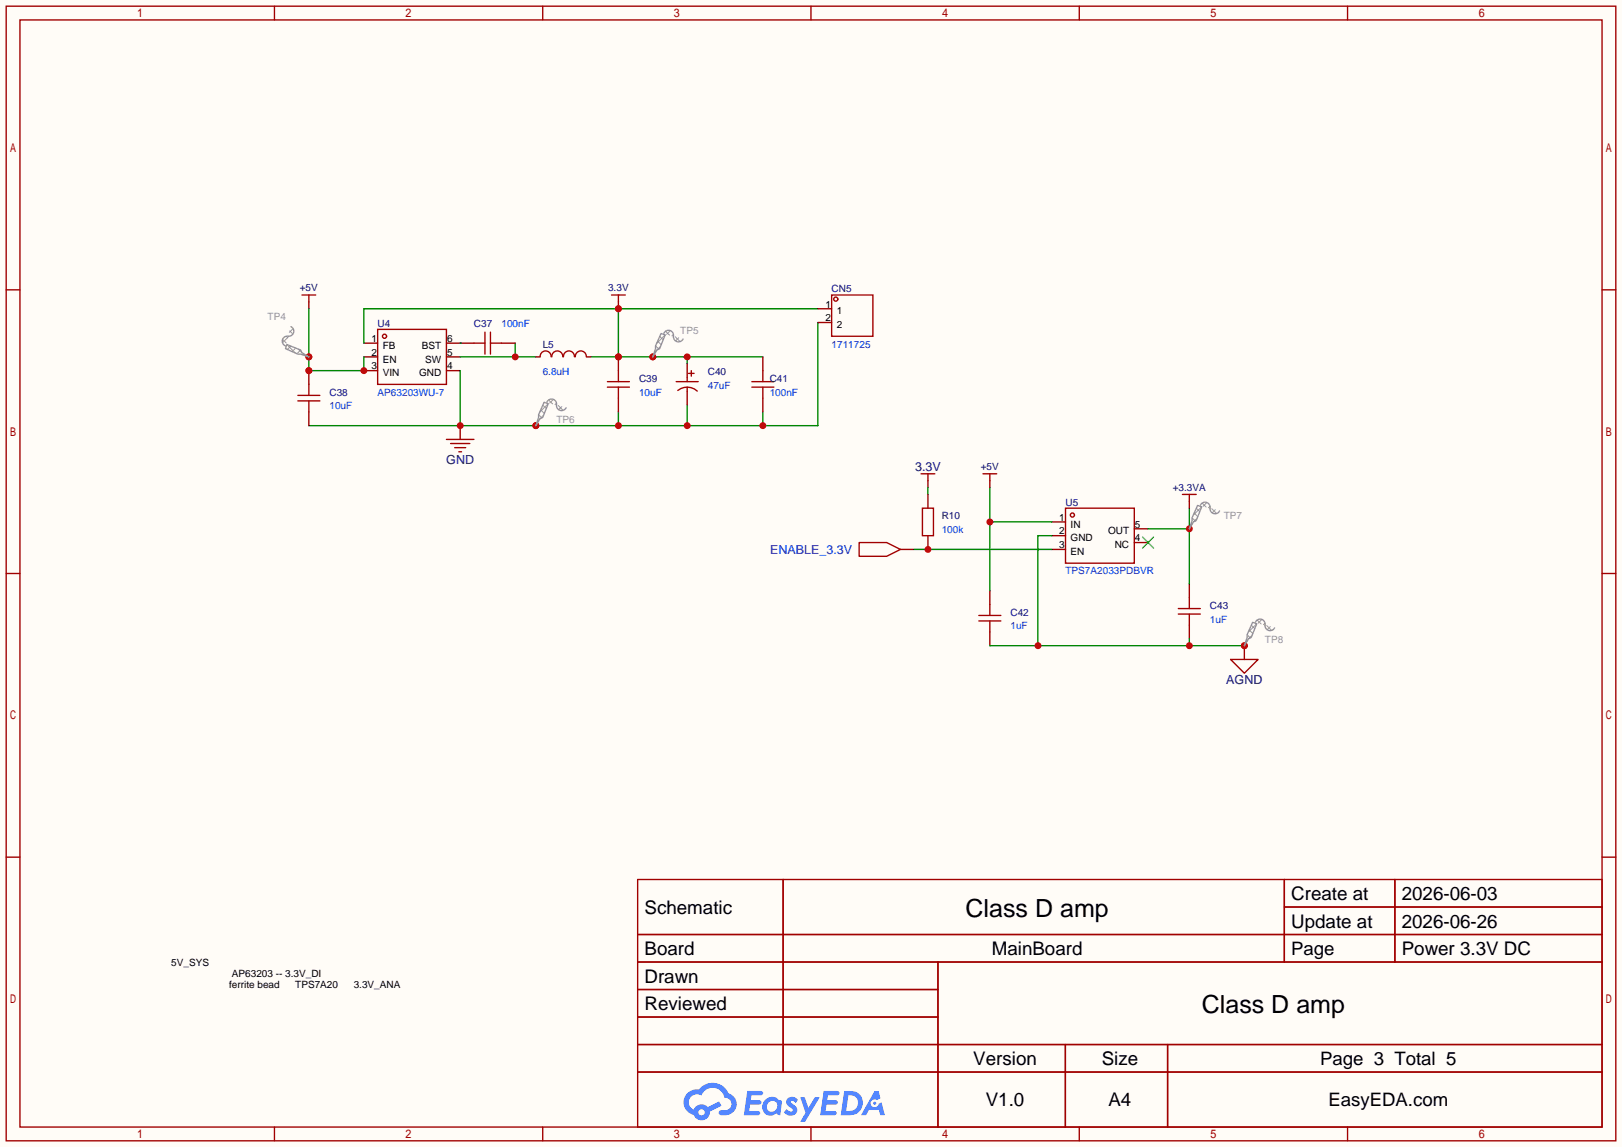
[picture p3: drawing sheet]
<svg xmlns="http://www.w3.org/2000/svg" width="299mm" height="212mm" viewBox="0 0 299 212" stroke-linecap="round" stroke-linejoin="round" font-family="sans-serif">
<path d="M0 0h299.5v211.8h-299.5z" fill="#fffcf7"/>
<g fill="none" stroke="#a10000" stroke-width=".25">
<path d="M1.1 1.1h297.2v209.6h-297.2zM3.7 3.7h292.1v204.5h-292.1zM50.7 1.1v2.6M100.2 1.1v2.6M149.7 1.1v2.6M199.3 1.1v2.6M248.8 1.1v2.6M1.1 53.5h2.6M295.8 53.5h2.5M1.1 105.9h2.6M295.8 105.9h2.5M1.1 158.3h2.6"/>
<path d="M295.8 158.3h2.5M117.7 162.4h178.1v45.8h-178.1zM117.7 172.6h178.1M117.7 177.7h178.1M144.6 162.4v35.6M173.2 177.7v30.5M237.1 162.4v15.3M237.1 167.5h58.7M257.5 162.4v15.3M117.7 182.8h55.5M117.7 192.9h178.1M117.7 187.8h55.5"/>
<path d="M117.7 198h178.1M196.7 192.9v15.3M215.6 192.9v15.3M50.7 208.2v2.5M100.2 208.2v2.5M149.7 208.2v2.5M199.3 208.2v2.5M248.8 208.2v2.5"/>
</g>
<g fill="#5487ff">
<path d="M145.5 202.8a1.3 1.3 0 0 1 1.8 .3l-.4 .6a.54 .54 0 0 0-.9-.2l.1 .2a1.58 1.58 0 0 1 1.1 1.6 1.43 1.43 0 0 1-2.5 .1l.5-.6a.64 .64 0 0 0 .5 .5 .64 .64 0 0 0 .7-.3l-.2-.2a1.6 1.6 0 0 1-1-1.6z"/>
<path d="M147.7 202.7h.9l.7 1.9 1.1-1.9h.9l-2.7 4.5h-.9l1-1.7z"/>
<path d="M138 201.5h1.6a1.31 1.31 0 0 1 1.2 .2 .4 .4 0 0 1-.3 .6h-1.8l-.1 .9h1.6a.4 .4 0 0 1 .4 .4 .4 .4 0 0 1-.4 .4h-1.7l-.2 1.2h.8a1.23 1.23 0 0 1 1.2 .2 .39 .39 0 0 1-.3 .6h-2.7z"/>
<path d="M152.1 201.5h1.6a1.32 1.32 0 0 1 1.3 .2 .39 .39 0 0 1-.4 .6h-1.7l-.2 .9h1.7a.4 .4 0 0 1 .3 .4 .4 .4 0 0 1-.4 .4h-1.7l-.2 1.2h.8a1.23 1.23 0 0 1 1.2 .2 .39 .39 0 0 1-.3 .6h-2.7z"/>
<path d="M161.5 201.5h.7l.4 1.3-.7 .4a.75 .75 0 0 0-1.1 .3 .75 .75 0 0 0 .5 1 .75 .75 0 0 0 .9-.6l.6-.3 .6 2.4h-.9l-.2-1h-1.9l-.5 1h-.9z"/>
<path d="M155.9 201.5l-.7 4.5h1.5a2.27 2.27 0 0 0 2.6-2.3 2.27 2.27 0 0 0-2.7-2.2zM156.6 202.3a1.5 1.5 0 0 1 1.8 1.5 1.5 1.5 0 0 1-1.9 1.4h-.3z"/>
<path d="M141.3 203.1a1.62 1.62 0 0 0-.4 2.1 1.62 1.62 0 0 0 2 .7l.4-.3 .3 .3 .5 .1 .3-2.5-.2-.3h-.4a1.58 1.58 0 0 0-2.5-.1zM141.9 203.6a.99 .99 0 0 1 1.6 .3 .99 .99 0 0 1-.9 1.4 .94 .94 0 0 1-1-.5 .94 .94 0 0 1 .3-1.2z"/>
<path d="M126.9 201.9a2.37 2.37 0 0 0 1.2 4 1.54 1.54 0 0 0 1.7 1 1.54 1.54 0 0 0 1.3-1.6l2.1-1.1-.5-.8-2 1.1a1.57 1.57 0 0 0-2.6 .4 1.5 1.5 0 0 1-.8-2.1 1.5 1.5 0 0 1 2.2-.5 2.23 2.23 0 0 1 2.3-1.4 2.23 2.23 0 0 1 2 1.8 1.16 1.16 0 0 1 1.2 1.1 1.16 1.16 0 0 1-1 1.3h-.7a.47 .47 0 0 0-.6 .3 .47 .47 0 0 0 .4 .6 2.23 2.23 0 0 0 2.3-.7 2.23 2.23 0 0 0 .4-2.3 2.16 2.16 0 0 0-1.3-1.1 3.2 3.2 0 0 0-5.4-.7l-1.2 .1zM129 205.4a.58 .58 0 0 1 1.1 0 .58 .58 0 0 1-1.1 0z"/>
<circle cx="161.5" cy="203.8" r=".28"/>
</g>
<g fill="none" stroke="#a10000" stroke-width=".25">
<path d="M55.8 54.5h2.5M57 54.5v1.3M69.7 60.8h12.7v10.2h-12.7z"/>
<circle cx="71" cy="62.1" r=".38"/>
</g>
<path d="M57 55.8v1.2M67.2 63.4h2.5M67.2 65.9h2.5M67.2 68.5h2.5M82.4 63.4h2.6M82.4 65.9h2.6M82.4 68.5h2.6" fill="none" stroke="#870000" stroke-width=".25"/>
<path d="M57 57v11.5h10.2v-2.6" fill="none" stroke="#008700" stroke-width=".25"/>
<g fill="#c00">
<circle cx="67.2" cy="68.5" r=".63"/>
<circle cx="57" cy="68.5" r=".63"/>
<circle cx="57" cy="65.9" r=".63"/>
</g>
<path d="M85 65.9h13.9M95.1 63.4v2.5" fill="none" stroke="#008700" stroke-width=".25"/>
<circle cx="95.1" cy="65.9" r=".63" fill="#c00"/>
<path d="M114.2 57v8.9M151 57h-83.8v6.4M109.1 65.9h31.7M126.9 65.9v1.3" fill="none" stroke="#008700" stroke-width=".25"/>
<g fill="#c00">
<circle cx="114.2" cy="65.9" r=".63"/>
<circle cx="114.2" cy="57" r=".63"/>
<circle cx="120.5" cy="65.9" r=".63"/>
<circle cx="126.9" cy="65.9" r=".63"/>
</g>
<path d="M114.2 55.8v1.2" fill="none" stroke="#870000" stroke-width=".25"/>
<circle cx="114.2" cy="57" r=".63" fill="#c00"/>
<path d="M112.9 54.5h2.5M114.2 54.5v1.3M87.5 63.4h2M89.5 61.3v4.1M90.6 63.4h2M90.6 61.3v4.1M82.4 81.2h5.1M83.2 81.9h3.5M83.9 82.7h2.1M84.7 83.4h.5" fill="none" stroke="#a10000" stroke-width=".25"/>
<path d="M85 78.6v2.6M85 63.4h2.5M92.6 63.4h2.5" fill="none" stroke="#870000" stroke-width=".25"/>
<path d="M151 59.6v19h-94M85 63.4h.1M85 68.5v10.1M114.2 76.1v2.5M126.9 74.8v3.8M140.8 76.1v2.5" fill="none" stroke="#008700" stroke-width=".25"/>
<g fill="#c00">
<circle cx="85" cy="78.6" r=".63"/>
<circle cx="98.9" cy="78.6" r=".63"/>
<circle cx="114.2" cy="78.6" r=".63"/>
<circle cx="126.9" cy="78.6" r=".63"/>
<circle cx="140.8" cy="78.6" r=".63"/>
</g>
<g fill="none" stroke="#a10000" stroke-width=".25">
<path d="M124.8 70.5h4.1M125.1 72.1a2.74 2.74 0 0 1 3.6 .1M126.9 69.7v.8M126.9 71.5v.8M127.1 69h1M127.6 68.5v1M138.8 70.5h4.1M138.8 71.5h4.1M140.8 68.5v2M140.8 71.5v2M196.7 93.9h12.7v10.1h-12.7zM180.7 113.7h4.1"/>
<path d="M180.7 114.7h4.1M182.8 111.6v2.1M182.8 114.7v2M217.6 112.4h4M217.6 113.4h4M219.6 110.4v2M219.6 113.4v2M227.2 121.8h5.1l-2.6 2.5z"/>
<circle cx="198" cy="95.1" r=".38"/>
</g>
<g fill="none" stroke="#870000" stroke-width=".25">
<path d="M126.9 67.2v2.5M126.9 72.3v2.5M140.8 65.9v2.6M140.8 73.5v2.6M194.2 96.4h2.5M194.2 98.9h2.5M209.4 97.7h2.6M182.8 109.1v2.5M182.8 116.7v2.6M194.2 101.5h2.5M209.4 100.2h2.6M219.6 107.8v2.6"/>
<path d="M219.6 115.4v2.6M229.7 119.3v2.5"/>
</g>
<path d="M210.9 99.2l2.1 2M213 99.2l-2.1 2" fill="none" stroke="#3c3" stroke-width=".25"/>
<path d="M194.2 98.9h-2.6v20.4M182.8 119.3h46.9M219.6 118v1.3" fill="none" stroke="#008700" stroke-width=".25"/>
<g fill="#c00">
<circle cx="191.6" cy="119.3" r=".63"/>
<circle cx="219.6" cy="119.3" r=".63"/>
<circle cx="229.7" cy="119.3" r=".63"/>
</g>
<path d="M182.8 96.4h11.4M182.8 90v19.1" fill="none" stroke="#008700" stroke-width=".25"/>
<circle cx="182.8" cy="96.4" r=".63" fill="#c00"/>
<path d="M171.3 90v1.3M212 97.7h7.6M219.6 93.9v13.9M168.8 101.5h25.4" fill="none" stroke="#008700" stroke-width=".25"/>
<path d="M98.9 65.9h.8M108.3 65.9h.8M171.3 88.8v1.2M182.8 88.8v1.2M219.6 92.6v1.3M166.2 101.5h2.6" fill="none" stroke="#870000" stroke-width=".25"/>
<path d="M99.7 65.9a1.01 1.01 0 0 1 1-1.1 1.01 1.01 0 0 1 1 1.1M101.9 65.9a1.01 1.01 0 0 1 1-1.1 1.01 1.01 0 0 1 1 1.1M104 65.9a1.01 1.01 0 0 1 1-1.1 1.01 1.01 0 0 1 1.1 1.1M106.2 65.9a1.01 1.01 0 0 1 1-1.1 1.01 1.01 0 0 1 1 1.1M170.1 87.5h2.5M171.3 87.5v1.3M181.5 87.5h2.5M182.8 87.5v1.3M218.3 91.3h2.6M219.6 91.3v1.3M158.6 100.2h5.1l2.5 1.3-2.5 1.2h-5.1z" fill="none" stroke="#a10000" stroke-width=".25"/>
<path d="M56.8 65.9h.2" fill="none" stroke="#999" stroke-width=".25"/>
<circle cx="57" cy="65.9" r=".63" fill="#c00"/>
<path d="M52.2 62.7l.7 .7M52.9 62.1l.2 .3M53 63.6l1.5 1.6M53.2 62.3l-1 1M53.5 61.1l.6 .6M53.7 63.9l-.6 .6M54.1 60.7l-.7 .7M54.6 64.3l-.7 .6M55.1 64.5l.7 .7M55.5 64.6l-.7 .7M56.1 65.3l-.2 .2M56.9 65.8h-.1" fill="none" stroke="#999" stroke-width=".18"/>
<path d="M53 63.6l2.5 1 .3 .6 1.2 .7-1.5-.5h-.5l-2.3-1zM53.7 60.3a.98 .98 0 0 1 .4 1.3 .98 .98 0 0 1-1.2 .5 .93 .93 0 0 0-.8 .8 .93 .93 0 0 0 .6 1M120.5 65.7v.2" fill="none" stroke="#999" stroke-width=".25"/>
<circle cx="120.5" cy="65.9" r=".63" fill="#c00"/>
<path d="M120.8 65l.2 .1M121 63.9l.6 .6M121.4 63l.7 .7M121.8 62.1l.6 .7M122 64l-.7 .6M122.8 61.8l-1.6 1.6M122.9 61.2l.7 .7M123.8 61.1l-.7 .6M124.3 61.8l-.2 .2M124.7 62.2l.9 .9M125.3 62.4l-.6 .6" fill="none" stroke="#999" stroke-width=".18"/>
<path d="M98.9 78.4v.2M122 61.6l.8 .2-1 2.6-.5 .2-.8 1.3 .5-1.5v-.5zM122.6 61.6a.93 .93 0 0 1 1.1-.6 .93 .93 0 0 1 .6 1.1 .94 .94 0 0 0 .7 1 .94 .94 0 0 0 1.1-.5" fill="none" stroke="#999" stroke-width=".25"/>
<circle cx="98.9" cy="78.6" r=".63" fill="#c00"/>
<path d="M99.3 77.7l.1 .1M99.4 76.6l.6 .6M99.8 75.7l.7 .7M100.2 74.8l.7 .7M100.4 76.7l-.7 .6M101.2 74.5l-1.6 1.6M101.3 73.9l.7 .7M102.2 73.8l-.7 .6M102.7 74.5l-.2 .2M103.1 74.9l.9 .9M103.7 75.1l-.6 .6" fill="none" stroke="#999" stroke-width=".18"/>
<path d="M100.5 74.3l.7 .2-1 2.6-.5 .2-.8 1.3 .5-1.5v-.5zM101 74.3a.93 .93 0 0 1 1.1-.6 .93 .93 0 0 1 .6 1.1 .94 .94 0 0 0 .7 1 .94 .94 0 0 0 1.1-.5M219.6 97.4v.3" fill="none" stroke="#999" stroke-width=".25"/>
<circle cx="219.6" cy="97.7" r=".63" fill="#c00"/>
<path d="M219.9 96.7l.2 .2M220.1 95.6l.6 .6M220.5 94.8l.6 .6M220.9 93.9l.6 .6M221 95.7l-.7 .7M221.9 93.6l-1.6 1.6M221.9 92.9l.8 .7M222.8 92.8l-.7 .7M223.4 93.5l-.3 .3M223.7 93.9l.9 .9M224.4 94.1l-.6 .6" fill="none" stroke="#999" stroke-width=".18"/>
<path d="M221.1 93.3l.8 .3-1 2.5-.6 .3-.7 1.3 .5-1.6v-.5zM221.6 93.3a.93 .93 0 0 1 1.1-.5 .93 .93 0 0 1 .7 1.1 .94 .94 0 0 0 .7 .9 .94 .94 0 0 0 1.1-.4M229.7 119v.3" fill="none" stroke="#999" stroke-width=".25"/>
<circle cx="229.7" cy="119.3" r=".63" fill="#c00"/>
<path d="M230.1 118.3l.1 .2M230.3 117.2l.5 .6M230.6 116.3l.7 .7M231 115.5l.7 .6M231.2 117.3l-.7 .7M232 115.2l-1.5 1.6M232.1 114.5l.7 .7M233 114.4l-.7 .7M233.6 115.1l-.3 .3M233.9 115.5l.9 .9M234.5 115.7l-.5 .6" fill="none" stroke="#999" stroke-width=".18"/>
<path d="M231.3 114.9l.7 .3-1 2.5-.5 .3-.8 1.3 .6-1.6v-.5zM231.8 114.9a.93 .93 0 0 1 1.1-.5 .93 .93 0 0 1 .7 1 .94 .94 0 0 0 .6 1 .94 .94 0 0 0 1.1-.4" fill="none" stroke="#999" stroke-width=".25"/>
<path d="M170.3 93.9h2v5h-2z" fill="none" stroke="#a10000" stroke-width=".25"/>
<path d="M171.3 91.3v2.6M171.3 98.9v2.6" fill="none" stroke="#870000" stroke-width=".25"/>
<circle cx="171.3" cy="101.5" r=".63" fill="#c00"/>
<g fill="none" stroke="#a10000" stroke-width=".25">
<path d="M153.5 54.5h7.7v7.6h-7.7zM55 73h4.1"/>
<circle cx="154.3" cy="55.2" r=".38"/>
</g>
<path d="M151 57h2.5M151 59.6h2.5M57 68.5v2.5" fill="none" stroke="#870000" stroke-width=".25"/>
<circle cx="57" cy="68.5" r=".63" fill="#c00"/>
<path d="M55 74h4.1M57 71v2M57 74v2.1M112.1 70.5h4.1" fill="none" stroke="#a10000" stroke-width=".25"/>
<path d="M57 76.1v2.5M114.2 65.9v2.6" fill="none" stroke="#870000" stroke-width=".25"/>
<circle cx="114.2" cy="65.9" r=".63" fill="#c00"/>
<path d="M112.1 71.5h4.1M114.2 68.5v2M114.2 71.5v2" fill="none" stroke="#a10000" stroke-width=".25"/>
<path d="M114.2 73.5v2.6" fill="none" stroke="#870000" stroke-width=".25"/>
<g font-size="4.6">
<text x="178.3" y="169.4">Class D amp</text>
<text x="221.9" y="187.1">Class D amp</text>
</g>
<g font-size="3.5">
<text x="238.4" y="166.2">Create at</text>
<text x="258.8" y="166.2">2026-06-03</text>
<text x="119" y="168.8">Schematic</text>
<text x="238.4" y="171.3">Update at</text>
<text x="258.8" y="171.3">2026-06-26</text>
<text x="119" y="176.4">Board</text>
<text x="183.1" y="176.4">MainBoard</text>
<text x="258.8" y="176.4">Power 3.3V DC</text>
<text x="119" y="181.5">Drawn</text>
<text x="119" y="186.6">Reviewed</text>
<text x="179.7" y="196.7">Version</text>
<text x="203.4" y="196.7">Size</text>
<text x="182" y="204.3">V1.0</text>
<text x="204.7" y="204.3">A4</text>
</g>
<g font-size="3.4">
<text x="238.4" y="176.4">Page</text>
<text x="243.7" y="196.7">Page 3 Total 5</text>
<text x="245.3" y="204.3">EasyEDA.com</text>
</g>
<g font-size="2.3" fill="#000080">
<text x="82.4" y="85.8">GND</text>
<text x="168.9" y="87">3.3V</text>
<text x="226.4" y="126.4">AGND</text>
</g>
<text font-size="2.3" fill="#00f" x="142.2" y="102.3">ENABLE_3.3V</text>
<g font-size="1.8" fill="#000080">
<text x="55.4" y="53.8">+5V</text>
<text x="112.3" y="53.8">3.3V</text>
<text x="153.5" y="54">CN5</text>
<text x="69.7" y="60.4">U4</text>
<text x="87.5" y="60.4">C37</text>
<text x="100.2" y="64.2">L5</text>
<text x="118" y="70.5">C39</text>
<text x="130.7" y="69.3">C40</text>
<text x="142.1" y="70.5">C41</text>
<text x="60.8" y="73.1">C38</text>
<text x="181.1" y="86.8">+5V</text>
<text x="173.9" y="95.9">R10</text>
<text x="196.7" y="93.4">U5</text>
<text x="216.5" y="90.6">+3.3VA</text>
<text x="186.6" y="113.7">C42</text>
<text x="223.4" y="112.4">C43</text>
</g>
<g font-size="1.8" fill="#999">
<text x="49.4" y="59.1">TP4</text>
<text x="125.6" y="61.6">TP5</text>
<text x="102.7" y="78.2">TP6</text>
<text x="225.9" y="95.9">TP7</text>
<text x="233.6" y="118.8">TP8</text>
</g>
<g font-size="1.8">
<text x="152.4" y="56.8">1</text>
<text x="152.4" y="59.3">2</text>
<text x="154.5" y="58.1">1</text>
<text x="68.6" y="63.1">1</text>
<text x="68.6" y="65.7">2</text>
<text x="70.7" y="64.4">FB</text>
<text x="77.9" y="64.4">BST</text>
<text x="82.5" y="65.7">5</text>
<text x="82.5" y="63.1">6</text>
<text x="154.5" y="60.6">2</text>
<text x="68.6" y="68.2">3</text>
<text x="70.7" y="67">EN</text>
<text x="70.7" y="69.5">VIN</text>
<text x="77.4" y="69.5">GND</text>
<text x="78.5" y="67">SW</text>
<text x="82.5" y="68.2">4</text>
<text x="195.6" y="96.2">1</text>
<text x="195.6" y="98.7">2</text>
<text x="195.6" y="101.2">3</text>
<text x="197.7" y="97.4">IN</text>
<text x="197.7" y="100">GND</text>
<text x="204.6" y="98.7">OUT</text>
<text x="205.8" y="101.2">NC</text>
<text x="209.5" y="100">4</text>
<text x="209.5" y="97.4">5</text>
<text x="197.7" y="102.5">EN</text>
<text x="31.6" y="178.5">5V_SYS</text>
<text x="36.2" y="180.5">├── AP63203 -- 3.3V_DI</text>
<text x="36.2" y="182.5">└── ferrite bead</text>
<text x="54.5" y="182.5">TPS7A20</text>
<text x="65.3" y="182.5">3.3V_ANA</text>
</g>
<g font-size="1.8" fill="#00f">
<text x="92.6" y="60.4">100nF</text>
<text x="153.5" y="64.2">1711725</text>
<text x="100.2" y="69.3">6.8uH</text>
<text x="130.7" y="71.8">47uF</text>
<text x="60.8" y="75.6">10uF</text>
<text x="69.7" y="73.1">AP63203WU-7</text>
<text x="118" y="73.1">10uF</text>
<text x="142.1" y="73.1">100nF</text>
<text x="173.9" y="98.5">100k</text>
<text x="196.7" y="106.1">TPS7A2033PDBVR</text>
<text x="186.6" y="116.3">1uF</text>
<text x="223.4" y="115">1uF</text>
</g>
</svg>
